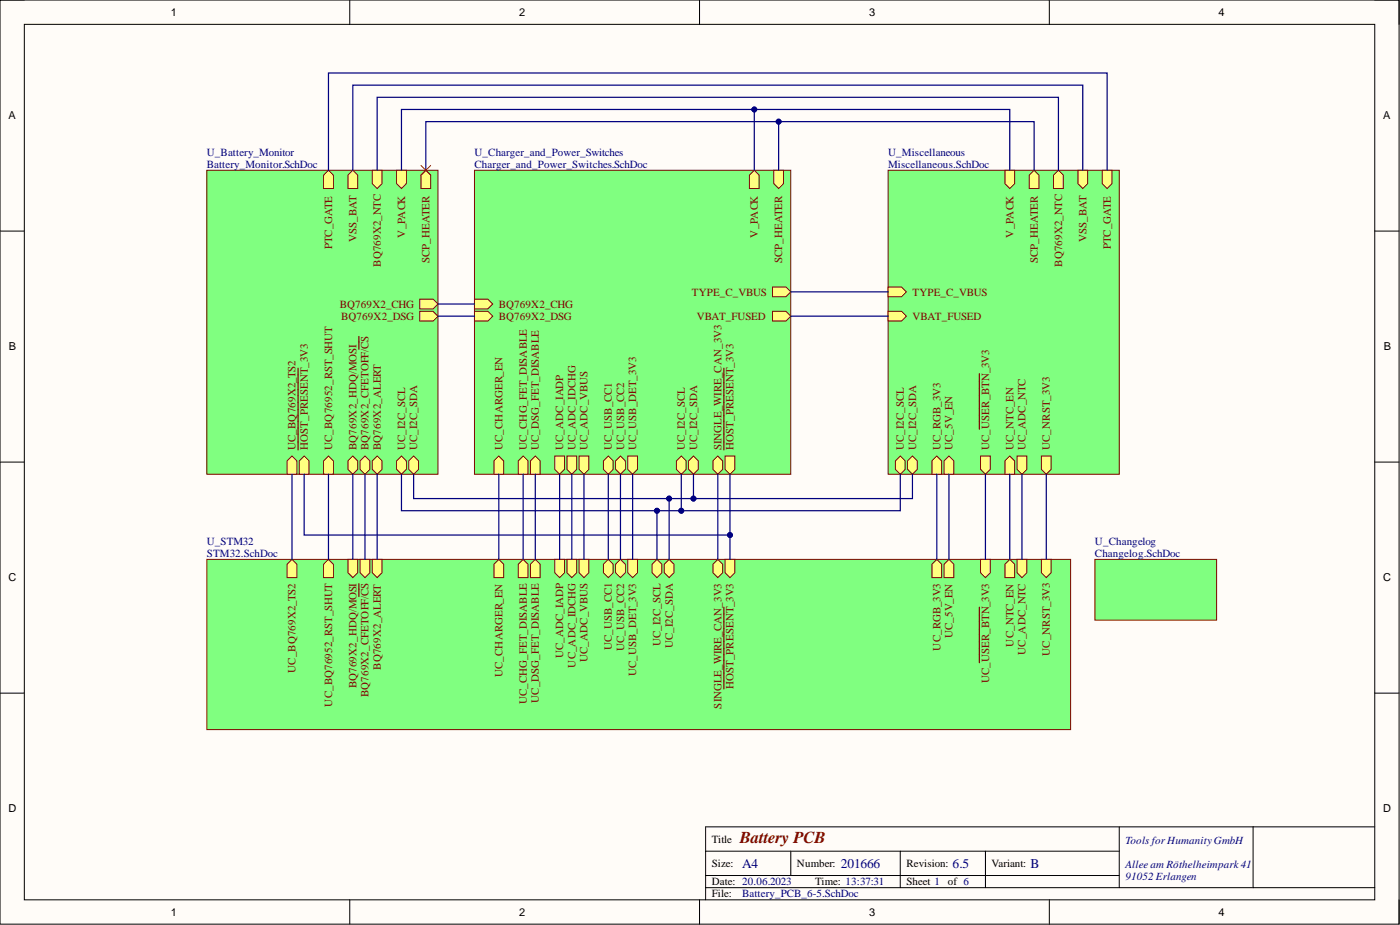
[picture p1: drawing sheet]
<svg xmlns="http://www.w3.org/2000/svg" width="292mm" height="193mm" viewBox="0 0 292 193" stroke-linecap="round" stroke-linejoin="round" font-family="sans-serif">
<path d="M0 0h291.9v192.8h-291.9z" fill-rule="evenodd" fill="#fffcf8"/>
<path d="M0 0h291.9v192.8h-291.9z" fill="none" stroke="#000" stroke-width=".21"/>
<path d="M5.1 5.1h281.7v182.6h-281.7z" fill-rule="evenodd" fill="#fffcf8"/>
<g fill="none" stroke="#000" stroke-width=".21">
<path d="M0 0h5.1M5.1 5.1h281.7v182.6h-281.7zM73 0v5.1M146 0v5.1M218.9 0v5.1M286.8 0h5.1v5.1M0 48.2h5.1M286.8 48.2h5.1M0 96.4h5.1M286.8 96.4h5.1M0 144.6h5.1M286.8 144.6h5.1"/>
<path d="M147.2 177.6h86.3M165 177.6v5M187.8 177.6v7.6M205.6 177.6v7.6M233.5 172.5v12.7M261.4 172.5v12.7M286.8 172.5h-139.6v15.2M73 187.7v5.1M146 187.7v5.1M147.2 185.2h139.6M147.2 182.6h86.3M218.9 187.7v5.1"/>
<path d="M291.9 187.7v5.1"/>
</g>
<path d="M43.2 35.5h48.2v63.4h-48.2z" fill-rule="evenodd" fill="#80ff80"/>
<path d="M43.2 35.5h48.2v63.4h-48.2z" fill="none" stroke="#800000" stroke-width=".21"/>
<path d="M87.6 62.4h2.8l1 1-1 1h-2.8z" fill-rule="evenodd" fill="#ffff80"/>
<path d="M87.6 62.4h2.8l1 1-1 1h-2.8z" fill="none" stroke="#800000" stroke-width=".21"/>
<path d="M87.6 64.9h2.8l1 1.1-1 1h-2.8z" fill-rule="evenodd" fill="#ffff80"/>
<path d="M87.6 64.9h2.8l1 1.1-1 1h-2.8z" fill="none" stroke="#800000" stroke-width=".21"/>
<path d="M82.8 96.1l1-1 1 1v1.8l-1 1-1-1z" fill-rule="evenodd" fill="#ffff80"/>
<path d="M82.8 96.1l1-1 1 1v1.8l-1 1-1-1z" fill="none" stroke="#800000" stroke-width=".21"/>
<path d="M85.3 96.1l1-1 1 1v1.8l-1 1-1-1z" fill-rule="evenodd" fill="#ffff80"/>
<path d="M85.3 96.1l1-1 1 1v1.8l-1 1-1-1z" fill="none" stroke="#800000" stroke-width=".21"/>
<path d="M82.8 35.5h2v2.8l-1 1-1-1z" fill-rule="evenodd" fill="#ffff80"/>
<path d="M82.8 35.5h2v2.8l-1 1-1-1z" fill="none" stroke="#800000" stroke-width=".21"/>
<path d="M72.6 36.5l1-1 1 1v2.8h-2z" fill-rule="evenodd" fill="#ffff80"/>
<path d="M72.6 36.5l1-1 1 1v2.8h-2z" fill="none" stroke="#800000" stroke-width=".21"/>
<path d="M67.5 96.1l1-1 1.1 1v2.8h-2.1z" fill-rule="evenodd" fill="#ffff80"/>
<path d="M67.5 96.1l1-1 1.1 1v2.8h-2.1z" fill="none" stroke="#800000" stroke-width=".21"/>
<path d="M72.6 96.1l1-1 1 1v1.8l-1 1-1-1z" fill-rule="evenodd" fill="#ffff80"/>
<path d="M72.6 96.1l1-1 1 1v1.8l-1 1-1-1z" fill="none" stroke="#800000" stroke-width=".21"/>
<path d="M75.1 96.1l1.1-1 1 1v1.8l-1 1-1.1-1z" fill-rule="evenodd" fill="#ffff80"/>
<path d="M75.1 96.1l1.1-1 1 1v1.8l-1 1-1.1-1z" fill="none" stroke="#800000" stroke-width=".21"/>
<path d="M74.9 70.2v2.7" fill="none" stroke="#800000" stroke-width=".25"/>
<path d="M77.7 96.1l1-1 1 1v1.8l-1 1-1-1z" fill-rule="evenodd" fill="#ffff80"/>
<path d="M77.7 96.1l1-1 1 1v1.8l-1 1-1-1z" fill="none" stroke="#800000" stroke-width=".21"/>
<path d="M87.8 36.5l1-1 1.1 1v2.8h-2.1z" fill-rule="evenodd" fill="#ffff80"/>
<path d="M87.8 36.5l1-1 1.1 1v2.8h-2.1z" fill="none" stroke="#800000" stroke-width=".21"/>
<path d="M62.4 96.1l1.1-1 1 1v2.8h-2.1z" fill-rule="evenodd" fill="#ffff80"/>
<path d="M62.4 96.1l1.1-1 1 1v2.8h-2.1z" fill="none" stroke="#800000" stroke-width=".21"/>
<path d="M62.2 76.8v17.1" fill="none" stroke="#800000" stroke-width=".25"/>
<path d="M77.7 35.5h2v2.8l-1 1-1-1z" fill-rule="evenodd" fill="#ffff80"/>
<path d="M77.7 35.5h2v2.8l-1 1-1-1z" fill="none" stroke="#800000" stroke-width=".21"/>
<path d="M67.5 36.5l1-1 1.1 1v2.8h-2.1z" fill-rule="evenodd" fill="#ffff80"/>
<path d="M67.5 36.5l1-1 1.1 1v2.8h-2.1z" fill="none" stroke="#800000" stroke-width=".21"/>
<path d="M59.9 96.1l1-1 1 1v2.8h-2z" fill-rule="evenodd" fill="#ffff80"/>
<path d="M59.9 96.1l1-1 1 1v2.8h-2z" fill="none" stroke="#800000" stroke-width=".21"/>
<path d="M43.2 116.7h180.2v35.5h-180.2z" fill-rule="evenodd" fill="#80ff80"/>
<path d="M43.2 116.7h180.2v35.5h-180.2z" fill="none" stroke="#800000" stroke-width=".21"/>
<path d="M136.1 117.7l1-1 1 1v1.8l-1 1-1-1z" fill-rule="evenodd" fill="#ffff80"/>
<path d="M136.1 117.7l1-1 1 1v1.8l-1 1-1-1z" fill="none" stroke="#800000" stroke-width=".21"/>
<path d="M138.6 117.7l1-1 1 1v1.8l-1 1-1-1z" fill-rule="evenodd" fill="#ffff80"/>
<path d="M138.6 117.7l1-1 1 1v1.8l-1 1-1-1z" fill="none" stroke="#800000" stroke-width=".21"/>
<path d="M103.1 117.7l1-1 1 1v2.8h-2z" fill-rule="evenodd" fill="#ffff80"/>
<path d="M103.1 117.7l1-1 1 1v2.8h-2z" fill="none" stroke="#800000" stroke-width=".21"/>
<path d="M67.5 117.7l1-1 1.1 1v2.8h-2.1z" fill-rule="evenodd" fill="#ffff80"/>
<path d="M67.5 117.7l1-1 1.1 1v2.8h-2.1z" fill="none" stroke="#800000" stroke-width=".21"/>
<path d="M72.6 116.7h2v2.8l-1 1-1-1z" fill-rule="evenodd" fill="#ffff80"/>
<path d="M72.6 116.7h2v2.8l-1 1-1-1z" fill="none" stroke="#800000" stroke-width=".21"/>
<path d="M75.1 116.7h2.1v2.8l-1 1-1.1-1z" fill-rule="evenodd" fill="#ffff80"/>
<path d="M75.1 116.7h2.1v2.8l-1 1-1.1-1z" fill="none" stroke="#800000" stroke-width=".21"/>
<path d="M74.9 121.8v2.6" fill="none" stroke="#800000" stroke-width=".25"/>
<path d="M77.7 116.7h2v2.8l-1 1-1-1z" fill-rule="evenodd" fill="#ffff80"/>
<path d="M77.7 116.7h2v2.8l-1 1-1-1z" fill="none" stroke="#800000" stroke-width=".21"/>
<path d="M125.9 117.7l1-1 1 1v1.8l-1 1-1-1z" fill-rule="evenodd" fill="#ffff80"/>
<path d="M125.9 117.7l1-1 1 1v1.8l-1 1-1-1z" fill="none" stroke="#800000" stroke-width=".21"/>
<path d="M128.4 117.7l1.1-1 1 1v1.8l-1 1-1.1-1z" fill-rule="evenodd" fill="#ffff80"/>
<path d="M128.4 117.7l1.1-1 1 1v1.8l-1 1-1.1-1z" fill="none" stroke="#800000" stroke-width=".21"/>
<path d="M212.2 116.7h2v2.8l-1 1-1-1z" fill-rule="evenodd" fill="#ffff80"/>
<path d="M212.2 116.7h2v2.8l-1 1-1-1z" fill="none" stroke="#800000" stroke-width=".21"/>
<path d="M209.7 117.7l1-1 1 1v2.8h-2z" fill-rule="evenodd" fill="#ffff80"/>
<path d="M209.7 117.7l1-1 1 1v2.8h-2z" fill="none" stroke="#800000" stroke-width=".21"/>
<path d="M120.8 116.7h2.1v2.8l-1.1 1-1-1z" fill-rule="evenodd" fill="#ffff80"/>
<path d="M120.8 116.7h2.1v2.8l-1.1 1-1-1z" fill="none" stroke="#800000" stroke-width=".21"/>
<path d="M115.7 116.7h2.1v2.8l-1 1-1.1-1z" fill-rule="evenodd" fill="#ffff80"/>
<path d="M115.7 116.7h2.1v2.8l-1 1-1.1-1z" fill="none" stroke="#800000" stroke-width=".21"/>
<path d="M118.3 116.7h2v2.8l-1 1-1-1z" fill-rule="evenodd" fill="#ffff80"/>
<path d="M118.3 116.7h2v2.8l-1 1-1-1z" fill="none" stroke="#800000" stroke-width=".21"/>
<path d="M151.3 116.7h2v2.8l-1 1-1-1z" fill-rule="evenodd" fill="#ffff80"/>
<path d="M151.3 116.7h2v2.8l-1 1-1-1z" fill="none" stroke="#800000" stroke-width=".21"/>
<path d="M151 126.7v17" fill="none" stroke="#800000" stroke-width=".25"/>
<path d="M108.1 117.7l1-1 1.1 1v2.8h-2.1z" fill-rule="evenodd" fill="#ffff80"/>
<path d="M108.1 117.7l1-1 1.1 1v2.8h-2.1z" fill="none" stroke="#800000" stroke-width=".21"/>
<path d="M110.7 117.7l1-1 1 1v2.8h-2z" fill-rule="evenodd" fill="#ffff80"/>
<path d="M110.7 117.7l1-1 1 1v2.8h-2z" fill="none" stroke="#800000" stroke-width=".21"/>
<path d="M148.7 117.7l1.1-1 1 1v1.8l-1 1-1.1-1z" fill-rule="evenodd" fill="#ffff80"/>
<path d="M148.7 117.7l1.1-1 1 1v1.8l-1 1-1.1-1z" fill="none" stroke="#800000" stroke-width=".21"/>
<path d="M131 116.7h2v2.8l-1 1-1-1z" fill-rule="evenodd" fill="#ffff80"/>
<path d="M131 116.7h2v2.8l-1 1-1-1z" fill="none" stroke="#800000" stroke-width=".21"/>
<path d="M217.3 116.7h2v2.8l-1 1-1-1z" fill-rule="evenodd" fill="#ffff80"/>
<path d="M217.3 116.7h2v2.8l-1 1-1-1z" fill="none" stroke="#800000" stroke-width=".21"/>
<path d="M204.6 116.7h2v2.8l-1 1-1-1z" fill-rule="evenodd" fill="#ffff80"/>
<path d="M204.6 116.7h2v2.8l-1 1-1-1z" fill="none" stroke="#800000" stroke-width=".21"/>
<path d="M204.3 126.7v11.6" fill="none" stroke="#800000" stroke-width=".25"/>
<path d="M194.4 117.7l1.1-1 1 1v2.8h-2.1z" fill-rule="evenodd" fill="#ffff80"/>
<path d="M194.4 117.7l1.1-1 1 1v2.8h-2.1z" fill="none" stroke="#800000" stroke-width=".21"/>
<path d="M197 117.7l1-1 1 1v2.8h-2z" fill-rule="evenodd" fill="#ffff80"/>
<path d="M197 117.7l1-1 1 1v2.8h-2z" fill="none" stroke="#800000" stroke-width=".21"/>
<path d="M59.9 117.7l1-1 1 1v2.8h-2z" fill-rule="evenodd" fill="#ffff80"/>
<path d="M59.9 117.7l1-1 1 1v2.8h-2z" fill="none" stroke="#800000" stroke-width=".21"/>
<path d="M99 35.5h66v63.4h-66z" fill-rule="evenodd" fill="#80ff80"/>
<path d="M99 35.5h66v63.4h-66z" fill="none" stroke="#800000" stroke-width=".21"/>
<path d="M161.2 59.9h2.8l1 1-1 1h-2.8z" fill-rule="evenodd" fill="#ffff80"/>
<path d="M161.2 59.9h2.8l1 1-1 1h-2.8z" fill="none" stroke="#800000" stroke-width=".21"/>
<path d="M125.9 96.1l1-1 1 1v1.8l-1 1-1-1z" fill-rule="evenodd" fill="#ffff80"/>
<path d="M125.9 96.1l1-1 1 1v1.8l-1 1-1-1z" fill="none" stroke="#800000" stroke-width=".21"/>
<path d="M128.4 96.1l1.1-1 1 1v1.8l-1 1-1.1-1z" fill-rule="evenodd" fill="#ffff80"/>
<path d="M128.4 96.1l1.1-1 1 1v1.8l-1 1-1.1-1z" fill="none" stroke="#800000" stroke-width=".21"/>
<path d="M120.8 95.1h2.1v2.8l-1.1 1-1-1z" fill-rule="evenodd" fill="#ffff80"/>
<path d="M120.8 95.1h2.1v2.8l-1.1 1-1-1z" fill="none" stroke="#800000" stroke-width=".21"/>
<path d="M131 95.1h2v2.8l-1 1-1-1z" fill-rule="evenodd" fill="#ffff80"/>
<path d="M131 95.1h2v2.8l-1 1-1-1z" fill="none" stroke="#800000" stroke-width=".21"/>
<path d="M141.1 96.1l1-1 1.1 1v1.8l-1.1 1-1-1z" fill-rule="evenodd" fill="#ffff80"/>
<path d="M141.1 96.1l1-1 1.1 1v1.8l-1.1 1-1-1z" fill="none" stroke="#800000" stroke-width=".21"/>
<path d="M143.7 96.1l1-1 1 1v1.8l-1 1-1-1z" fill-rule="evenodd" fill="#ffff80"/>
<path d="M143.7 96.1l1-1 1 1v1.8l-1 1-1-1z" fill="none" stroke="#800000" stroke-width=".21"/>
<path d="M103.1 96.1l1-1 1 1v2.8h-2z" fill-rule="evenodd" fill="#ffff80"/>
<path d="M103.1 96.1l1-1 1 1v2.8h-2z" fill="none" stroke="#800000" stroke-width=".21"/>
<path d="M115.7 95.1h2.1v2.8l-1 1-1.1-1z" fill-rule="evenodd" fill="#ffff80"/>
<path d="M115.7 95.1h2.1v2.8l-1 1-1.1-1z" fill="none" stroke="#800000" stroke-width=".21"/>
<path d="M118.3 95.1h2v2.8l-1 1-1-1z" fill-rule="evenodd" fill="#ffff80"/>
<path d="M118.3 95.1h2v2.8l-1 1-1-1z" fill="none" stroke="#800000" stroke-width=".21"/>
<path d="M156.4 36.5l1-1 1 1v2.8h-2z" fill-rule="evenodd" fill="#ffff80"/>
<path d="M156.4 36.5l1-1 1 1v2.8h-2z" fill="none" stroke="#800000" stroke-width=".21"/>
<path d="M161.2 64.9h2.8l1 1.1-1 1h-2.8z" fill-rule="evenodd" fill="#ffff80"/>
<path d="M161.2 64.9h2.8l1 1.1-1 1h-2.8z" fill="none" stroke="#800000" stroke-width=".21"/>
<path d="M161.4 35.5h2.1v2.8l-1 1-1.1-1z" fill-rule="evenodd" fill="#ffff80"/>
<path d="M161.4 35.5h2.1v2.8l-1 1-1.1-1z" fill="none" stroke="#800000" stroke-width=".21"/>
<path d="M99 62.4h2.8l1 1-1 1h-2.8z" fill-rule="evenodd" fill="#ffff80"/>
<path d="M99 62.4h2.8l1 1-1 1h-2.8z" fill="none" stroke="#800000" stroke-width=".21"/>
<path d="M99 64.9h2.8l1 1.1-1 1h-2.8z" fill-rule="evenodd" fill="#ffff80"/>
<path d="M99 64.9h2.8l1 1.1-1 1h-2.8z" fill="none" stroke="#800000" stroke-width=".21"/>
<path d="M108.1 96.1l1-1 1.1 1v2.8h-2.1z" fill-rule="evenodd" fill="#ffff80"/>
<path d="M108.1 96.1l1-1 1.1 1v2.8h-2.1z" fill="none" stroke="#800000" stroke-width=".21"/>
<path d="M110.7 96.1l1-1 1 1v2.8h-2z" fill-rule="evenodd" fill="#ffff80"/>
<path d="M110.7 96.1l1-1 1 1v2.8h-2z" fill="none" stroke="#800000" stroke-width=".21"/>
<path d="M151.3 95.1h2v2.8l-1 1-1-1z" fill-rule="evenodd" fill="#ffff80"/>
<path d="M151.3 95.1h2v2.8l-1 1-1-1z" fill="none" stroke="#800000" stroke-width=".21"/>
<path d="M151 76.8v17.1" fill="none" stroke="#800000" stroke-width=".25"/>
<path d="M148.7 96.1l1.1-1 1 1v1.8l-1 1-1.1-1z" fill-rule="evenodd" fill="#ffff80"/>
<path d="M148.7 96.1l1.1-1 1 1v1.8l-1 1-1.1-1z" fill="none" stroke="#800000" stroke-width=".21"/>
<path d="M185.3 35.5h48.2v63.4h-48.2z" fill-rule="evenodd" fill="#80ff80"/>
<path d="M185.3 35.5h48.2v63.4h-48.2z" fill="none" stroke="#800000" stroke-width=".21"/>
<path d="M185.3 59.9h2.8l1 1-1 1h-2.8z" fill-rule="evenodd" fill="#ffff80"/>
<path d="M185.3 59.9h2.8l1 1-1 1h-2.8z" fill="none" stroke="#800000" stroke-width=".21"/>
<path d="M209.7 35.5h2v2.8l-1 1-1-1z" fill-rule="evenodd" fill="#ffff80"/>
<path d="M209.7 35.5h2v2.8l-1 1-1-1z" fill="none" stroke="#800000" stroke-width=".21"/>
<path d="M185.3 64.9h2.8l1 1.1-1 1h-2.8z" fill-rule="evenodd" fill="#ffff80"/>
<path d="M185.3 64.9h2.8l1 1.1-1 1h-2.8z" fill="none" stroke="#800000" stroke-width=".21"/>
<path d="M186.8 96.1l1-1 1.1 1v1.8l-1.1 1-1-1z" fill-rule="evenodd" fill="#ffff80"/>
<path d="M186.8 96.1l1-1 1.1 1v1.8l-1.1 1-1-1z" fill="none" stroke="#800000" stroke-width=".21"/>
<path d="M189.4 96.1l1-1 1 1v1.8l-1 1-1-1z" fill-rule="evenodd" fill="#ffff80"/>
<path d="M189.4 96.1l1-1 1 1v1.8l-1 1-1-1z" fill="none" stroke="#800000" stroke-width=".21"/>
<path d="M214.7 36.5l1.1-1 1 1v2.8h-2.1z" fill-rule="evenodd" fill="#ffff80"/>
<path d="M214.7 36.5l1.1-1 1 1v2.8h-2.1z" fill="none" stroke="#800000" stroke-width=".21"/>
<path d="M224.9 35.5h2v2.8l-1 1-1-1z" fill-rule="evenodd" fill="#ffff80"/>
<path d="M224.9 35.5h2v2.8l-1 1-1-1z" fill="none" stroke="#800000" stroke-width=".21"/>
<path d="M212.2 95.1h2v2.8l-1 1-1-1z" fill-rule="evenodd" fill="#ffff80"/>
<path d="M212.2 95.1h2v2.8l-1 1-1-1z" fill="none" stroke="#800000" stroke-width=".21"/>
<path d="M209.7 96.1l1-1 1 1v2.8h-2z" fill-rule="evenodd" fill="#ffff80"/>
<path d="M209.7 96.1l1-1 1 1v2.8h-2z" fill="none" stroke="#800000" stroke-width=".21"/>
<path d="M219.8 36.5l1-1 1.1 1v2.8h-2.1z" fill-rule="evenodd" fill="#ffff80"/>
<path d="M219.8 36.5l1-1 1.1 1v2.8h-2.1z" fill="none" stroke="#800000" stroke-width=".21"/>
<path d="M230 35.5h2v2.8l-1 1-1-1z" fill-rule="evenodd" fill="#ffff80"/>
<path d="M230 35.5h2v2.8l-1 1-1-1z" fill="none" stroke="#800000" stroke-width=".21"/>
<path d="M204.6 95.1h2v2.8l-1 1-1-1z" fill-rule="evenodd" fill="#ffff80"/>
<path d="M204.6 95.1h2v2.8l-1 1-1-1z" fill="none" stroke="#800000" stroke-width=".21"/>
<path d="M204.3 78v11.5" fill="none" stroke="#800000" stroke-width=".25"/>
<path d="M217.3 95.1h2v2.8l-1 1-1-1z" fill-rule="evenodd" fill="#ffff80"/>
<path d="M217.3 95.1h2v2.8l-1 1-1-1z" fill="none" stroke="#800000" stroke-width=".21"/>
<path d="M194.4 96.1l1.1-1 1 1v2.8h-2.1z" fill-rule="evenodd" fill="#ffff80"/>
<path d="M194.4 96.1l1.1-1 1 1v2.8h-2.1z" fill="none" stroke="#800000" stroke-width=".21"/>
<path d="M197 96.1l1-1 1 1v2.8h-2z" fill-rule="evenodd" fill="#ffff80"/>
<path d="M197 96.1l1-1 1 1v2.8h-2z" fill="none" stroke="#800000" stroke-width=".21"/>
<path d="M144.7 98.9v5.1" fill="none" stroke="#000080" stroke-width=".25"/>
<circle cx="144.7" cy="104" r=".51" fill="#000080"/>
<circle cx="144.7" cy="104" r=".51" fill="none" stroke="#000080" stroke-width=".21"/>
<path d="M139.6 104v12.7" fill="none" stroke="#000080" stroke-width=".25"/>
<circle cx="139.6" cy="104" r=".51" fill="#000080"/>
<circle cx="139.6" cy="104" r=".51" fill="none" stroke="#000080" stroke-width=".21"/>
<path d="M142.1 98.9v7.6" fill="none" stroke="#000080" stroke-width=".25"/>
<circle cx="142.1" cy="106.5" r=".51" fill="#000080"/>
<circle cx="142.1" cy="106.5" r=".51" fill="none" stroke="#000080" stroke-width=".21"/>
<path d="M137.1 106.5v10.2" fill="none" stroke="#000080" stroke-width=".25"/>
<circle cx="137.1" cy="106.5" r=".51" fill="#000080"/>
<circle cx="137.1" cy="106.5" r=".51" fill="none" stroke="#000080" stroke-width=".21"/>
<g fill="none" stroke="#000080" stroke-width=".25">
<path d="M63.5 98.9v12.7h88.8M68.5 98.9v17.8M73.6 98.9v17.8M76.2 98.9v17.8M78.7 98.9v17.8M104.1 98.9v17.8M109.1 98.9v17.8M111.7 98.9v17.8M116.8 98.9v17.8M119.3 98.9v17.8M121.8 98.9v17.8M126.9 98.9v17.8"/>
<path d="M129.5 98.9v17.8M132 98.9v17.8M149.8 98.9v17.8M195.5 98.9v17.8M198 98.9v17.8M205.6 98.9v17.8M210.7 98.9v17.8M213.2 98.9v17.8"/>
</g>
<circle cx="152.3" cy="111.6" r=".51" fill="#000080"/>
<circle cx="152.3" cy="111.6" r=".51" fill="none" stroke="#000080" stroke-width=".21"/>
<path d="M152.3 98.9v17.8" fill="none" stroke="#000080" stroke-width=".25"/>
<circle cx="152.3" cy="111.6" r=".51" fill="#000080"/>
<circle cx="152.3" cy="111.6" r=".51" fill="none" stroke="#000080" stroke-width=".21"/>
<path d="M83.8 98.9v7.6h104v-7.6" fill="none" stroke="#000080" stroke-width=".25"/>
<circle cx="137.1" cy="106.5" r=".51" fill="#000080"/>
<circle cx="137.1" cy="106.5" r=".51" fill="none" stroke="#000080" stroke-width=".21"/>
<circle cx="142.1" cy="106.5" r=".51" fill="#000080"/>
<circle cx="142.1" cy="106.5" r=".51" fill="none" stroke="#000080" stroke-width=".21"/>
<path d="M86.3 98.9v5.1h104.1v-5.1" fill="none" stroke="#000080" stroke-width=".25"/>
<circle cx="139.6" cy="104" r=".51" fill="#000080"/>
<circle cx="139.6" cy="104" r=".51" fill="none" stroke="#000080" stroke-width=".21"/>
<circle cx="144.7" cy="104" r=".51" fill="#000080"/>
<circle cx="144.7" cy="104" r=".51" fill="none" stroke="#000080" stroke-width=".21"/>
<path d="M88.8 35.5v-10.1h127v10.1M91.4 63.4h7.6M91.4 66h7.6M165 66h20.3M165 60.9h20.3" fill="none" stroke="#000080" stroke-width=".25"/>
<circle cx="162.5" cy="25.4" r=".51" fill="#000080"/>
<circle cx="162.5" cy="25.4" r=".51" fill="none" stroke="#000080" stroke-width=".21"/>
<path d="M162.5 25.4v10.1" fill="none" stroke="#000080" stroke-width=".25"/>
<circle cx="162.5" cy="25.4" r=".51" fill="#000080"/>
<circle cx="162.5" cy="25.4" r=".51" fill="none" stroke="#000080" stroke-width=".21"/>
<path d="M83.8 35.5v-12.7h126.9v12.7" fill="none" stroke="#000080" stroke-width=".25"/>
<circle cx="157.4" cy="22.8" r=".51" fill="#000080"/>
<circle cx="157.4" cy="22.8" r=".51" fill="none" stroke="#000080" stroke-width=".21"/>
<path d="M157.4 22.8v12.7" fill="none" stroke="#000080" stroke-width=".25"/>
<circle cx="157.4" cy="22.8" r=".51" fill="#000080"/>
<circle cx="157.4" cy="22.8" r=".51" fill="none" stroke="#000080" stroke-width=".21"/>
<path d="M73.6 35.5v-17.7h152.3v17.7M78.7 35.5v-15.2h142.1v15.2" fill="none" stroke="#000080" stroke-width=".25"/>
<path d="M228.5 116.7h25.3v12.7h-25.3z" fill-rule="evenodd" fill="#80ff80"/>
<path d="M228.5 116.7h25.3v12.7h-25.3z" fill="none" stroke="#800000" stroke-width=".21"/>
<path d="M68.5 35.5v-20.3h162.5v20.3M60.9 98.9v17.8M218.3 98.9v17.8" fill="none" stroke="#000080" stroke-width=".25"/>
<path d="M87.8 34.5l2.1 2M89.9 34.5l-2.1 2" fill="none" stroke="#f00" stroke-width=".21"/>
<text font-size="3.5" fill="#800000" x="154.3" y="175.8">Battery PCB</text>
<g font-size="2.8" fill="#000080">
<text x="154.8" y="181">A4</text>
<text x="175.4" y="181">201666</text>
<text x="198.8" y="181">6.5</text>
<text x="215" y="181">B</text>
</g>
<g font-size="2.3">
<text x="35.6" y="3.3">1</text>
<text x="108.3" y="3.3">2</text>
<text x="181.3" y="3.3">3</text>
<text x="254.3" y="3.3">4</text>
<text x="1.8" y="24.9">A</text>
<text x="288.6" y="24.9">A</text>
<text x="1.9" y="73.1">B</text>
<text x="288.7" y="73.1">B</text>
<text x="1.8" y="121.3">C</text>
<text x="288.6" y="121.3">C</text>
<text x="1.8" y="169.5">D</text>
<text x="288.6" y="169.5">D</text>
<text x="148.5" y="175.8">Title</text>
<text x="148.5" y="180.9">Size:</text>
<text x="148.5" y="184.7">Date: 20.06.2023</text>
<text x="166.3" y="180.9">Number:</text>
<text x="170.1" y="184.7">Time: 13:37:31</text>
<text x="189.1" y="180.9">Revision:</text>
<text x="189.1" y="184.7">Sheet 1</text>
<text x="197.7" y="184.7">of 6</text>
<text x="206.9" y="180.9">Variant:</text>
<text x="35.6" y="191">1</text>
<text x="108.3" y="191">2</text>
<text x="148.5" y="187.2">File:</text>
<text x="181.3" y="191">3</text>
<text x="254.3" y="191">4</text>
</g>
<g font-size="2.3" fill="#000080">
<text x="43.2" y="32.5">U_Battery_Monitor</text>
<text x="43.2" y="35">Battery_Monitor.SchDoc</text>
<text x="99" y="32.5">U_Charger_and_Power_Switches</text>
<text x="99" y="35">Charger_and_Power_Switches.SchDoc</text>
<text x="185.3" y="32.5">U_Miscellaneous</text>
<text x="185.3" y="35">Miscellaneous.SchDoc</text>
<text x="43.2" y="113.6">U_STM32</text>
<text x="228.5" y="113.6">U_Changelog</text>
<text x="43.2" y="116.2">STM32.SchDoc</text>
<text x="228.5" y="116.2">Changelog.SchDoc</text>
<text x="234.8" y="176.1">Tools for HumanityGmbH</text>
<text x="234.8" y="181.1">Allee am Röthelheimpark41</text>
<text x="234.8" y="183.7">91052 Erlangen</text>
<text x="154.8" y="187.2">Battery_PCB_6-5.SchDoc</text>
</g>
<g font-size="2.3" fill="#800000">
<text x="69.3" y="52" transform="rotate(-90 69.3 52)">PTC_GATE</text>
<text x="74.4" y="50.5" transform="rotate(-90 74.4 50.5)">VSS_BAT</text>
<text x="84.5" y="49.6" transform="rotate(-90 84.5 49.6)">V_PACK</text>
<text x="158.1" y="49.6" transform="rotate(-90 158.1 49.6)">V_PACK</text>
<text x="211.4" y="49.6" transform="rotate(-90 211.4 49.6)">V_PACK</text>
<text x="226.7" y="50.5" transform="rotate(-90 226.7 50.5)">VSS_BAT</text>
<text x="231.8" y="52" transform="rotate(-90 231.8 52)">PTC_GATE</text>
<text x="79.5" y="55.6" transform="rotate(-90 79.5 55.6)">BQ769X2_NTC</text>
<text x="89.6" y="54.9" transform="rotate(-90 89.6 54.9)">SCP_HEATER</text>
<text x="163.2" y="54.9" transform="rotate(-90 163.2 54.9)">SCP_HEATER</text>
<text x="216.5" y="54.9" transform="rotate(-90 216.5 54.9)">SCP_HEATER</text>
<text x="221.6" y="55.6" transform="rotate(-90 221.6 55.6)">BQ769X2_NTC</text>
<text x="70.9" y="64.2">BQ769X2_CHG</text>
<text x="104.1" y="64.2">BQ769X2_CHG</text>
<text x="144.3" y="61.6">TYPE_C_VBUS</text>
<text x="190.4" y="61.6">TYPE_C_VBUS</text>
<text x="71.2" y="66.7">BQ769X2_DSG</text>
<text x="104.1" y="66.7">BQ769X2_DSG</text>
<text x="145.4" y="66.7">VBAT_FUSED</text>
<text x="190.4" y="66.7">VBAT_FUSED</text>
<text x="61.7" y="93.9" transform="rotate(-90 61.7 93.9)">UC_BQ769X2_TS2</text>
<text x="64.2" y="93.9" transform="rotate(-90 64.2 93.9)">HOST_PRESENT_3V3</text>
<text x="69.3" y="93.9" transform="rotate(-90 69.3 93.9)">UC_BQ76952_RST_SHUT</text>
<text x="74.4" y="93.9" transform="rotate(-90 74.4 93.9)">BQ769X2_HDQ/MOSI</text>
<text x="76.9" y="93.9" transform="rotate(-90 76.9 93.9)">BQ769X2_CFETOFF/CS</text>
<text x="79.5" y="93.9" transform="rotate(-90 79.5 93.9)">BQ769X2_ALERT</text>
<text x="84.5" y="93.9" transform="rotate(-90 84.5 93.9)">UC_I2C_SCL</text>
<text x="87.1" y="93.9" transform="rotate(-90 87.1 93.9)">UC_I2C_SDA</text>
<text x="104.8" y="93.9" transform="rotate(-90 104.8 93.9)">UC_CHARGER_EN</text>
<text x="109.9" y="93.9" transform="rotate(-90 109.9 93.9)">UC_CHG_FET_DISABLE</text>
<text x="112.4" y="93.9" transform="rotate(-90 112.4 93.9)">UC_DSG_FET_DISABLE</text>
<text x="117.5" y="93.9" transform="rotate(-90 117.5 93.9)">UC_ADC_IADP</text>
<text x="120.1" y="93.9" transform="rotate(-90 120.1 93.9)">UC_ADC_IDCHG</text>
<text x="122.6" y="93.9" transform="rotate(-90 122.6 93.9)">UC_ADC_VBUS</text>
<text x="127.7" y="93.9" transform="rotate(-90 127.7 93.9)">UC_USB_CC1</text>
<text x="130.2" y="93.9" transform="rotate(-90 130.2 93.9)">UC_USB_CC2</text>
<text x="132.8" y="93.9" transform="rotate(-90 132.8 93.9)">UC_USB_DET_3V3</text>
<text x="142.9" y="93.9" transform="rotate(-90 142.9 93.9)">UC_I2C_SCL</text>
<text x="145.4" y="93.9" transform="rotate(-90 145.4 93.9)">UC_I2C_SDA</text>
<text x="150.5" y="93.9" transform="rotate(-90 150.5 93.9)">SINGLE_WIRE_CAN_3V3</text>
<text x="153.1" y="93.9" transform="rotate(-90 153.1 93.9)">HOST_PRESENT_3V3</text>
<text x="188.6" y="93.9" transform="rotate(-90 188.6 93.9)">UC_I2C_SCL</text>
<text x="191.1" y="93.9" transform="rotate(-90 191.1 93.9)">UC_I2C_SDA</text>
<text x="196.2" y="93.9" transform="rotate(-90 196.2 93.9)">UC_RGB_3V3</text>
<text x="198.8" y="93.9" transform="rotate(-90 198.8 93.9)">UC_5V_EN</text>
<text x="206.4" y="93.9" transform="rotate(-90 206.4 93.9)">UC_USER_BTN_3V3</text>
<text x="211.4" y="93.9" transform="rotate(-90 211.4 93.9)">UC_NTC_EN</text>
<text x="214" y="93.9" transform="rotate(-90 214 93.9)">UC_ADC_NTC</text>
<text x="219.1" y="93.9" transform="rotate(-90 219.1 93.9)">UC_NRST_3V3</text>
<text x="117.5" y="137.3" transform="rotate(-90 117.5 137.3)">UC_ADC_IADP</text>
<text x="127.7" y="135.6" transform="rotate(-90 127.7 135.6)">UC_USB_CC1</text>
<text x="130.2" y="135.8" transform="rotate(-90 130.2 135.8)">UC_USB_CC2</text>
<text x="137.8" y="134.8" transform="rotate(-90 137.8 134.8)">UC_I2C_SCL</text>
<text x="140.4" y="135.2" transform="rotate(-90 140.4 135.2)">UC_I2C_SDA</text>
<text x="196.2" y="135.7" transform="rotate(-90 196.2 135.7)">UC_RGB_3V3</text>
<text x="198.8" y="133.1" transform="rotate(-90 198.8 133.1)">UC_5V_EN</text>
<text x="211.4" y="134.9" transform="rotate(-90 211.4 134.9)">UC_NTC_EN</text>
<text x="214" y="136.6" transform="rotate(-90 214 136.6)">UC_ADC_NTC</text>
<text x="219.1" y="136.8" transform="rotate(-90 219.1 136.8)">UC_NRST_3V3</text>
<text x="61.7" y="140.4" transform="rotate(-90 61.7 140.4)">UC_BQ769X2_TS2</text>
<text x="74.4" y="143.6" transform="rotate(-90 74.4 143.6)">BQ769X2_HDQ/MOSI</text>
<text x="79.5" y="139.7" transform="rotate(-90 79.5 139.7)">BQ769X2_ALERT</text>
<text x="104.8" y="141.2" transform="rotate(-90 104.8 141.2)">UC_CHARGER_EN</text>
<text x="120.1" y="139.3" transform="rotate(-90 120.1 139.3)">UC_ADC_IDCHG</text>
<text x="122.6" y="138.1" transform="rotate(-90 122.6 138.1)">UC_ADC_VBUS</text>
<text x="132.8" y="141" transform="rotate(-90 132.8 141)">UC_USB_DET_3V3</text>
<text x="153.1" y="143.8" transform="rotate(-90 153.1 143.8)">HOST_PRESENT_3V3</text>
<text x="206.4" y="142.6" transform="rotate(-90 206.4 142.6)">UC_USER_BTN_3V3</text>
<text x="69.3" y="147.4" transform="rotate(-90 69.3 147.4)">UC_BQ76952_RST_SHUT</text>
<text x="76.9" y="145.4" transform="rotate(-90 76.9 145.4)">BQ769X2_CFETOFF/CS</text>
<text x="109.9" y="146.9" transform="rotate(-90 109.9 146.9)">UC_CHG_FET_DISABLE</text>
<text x="112.4" y="146.6" transform="rotate(-90 112.4 146.6)">UC_DSG_FET_DISABLE</text>
<text x="150.5" y="147.8" transform="rotate(-90 150.5 147.8)">SINGLE_WIRE_CAN_3V3</text>
</g>
</svg>
